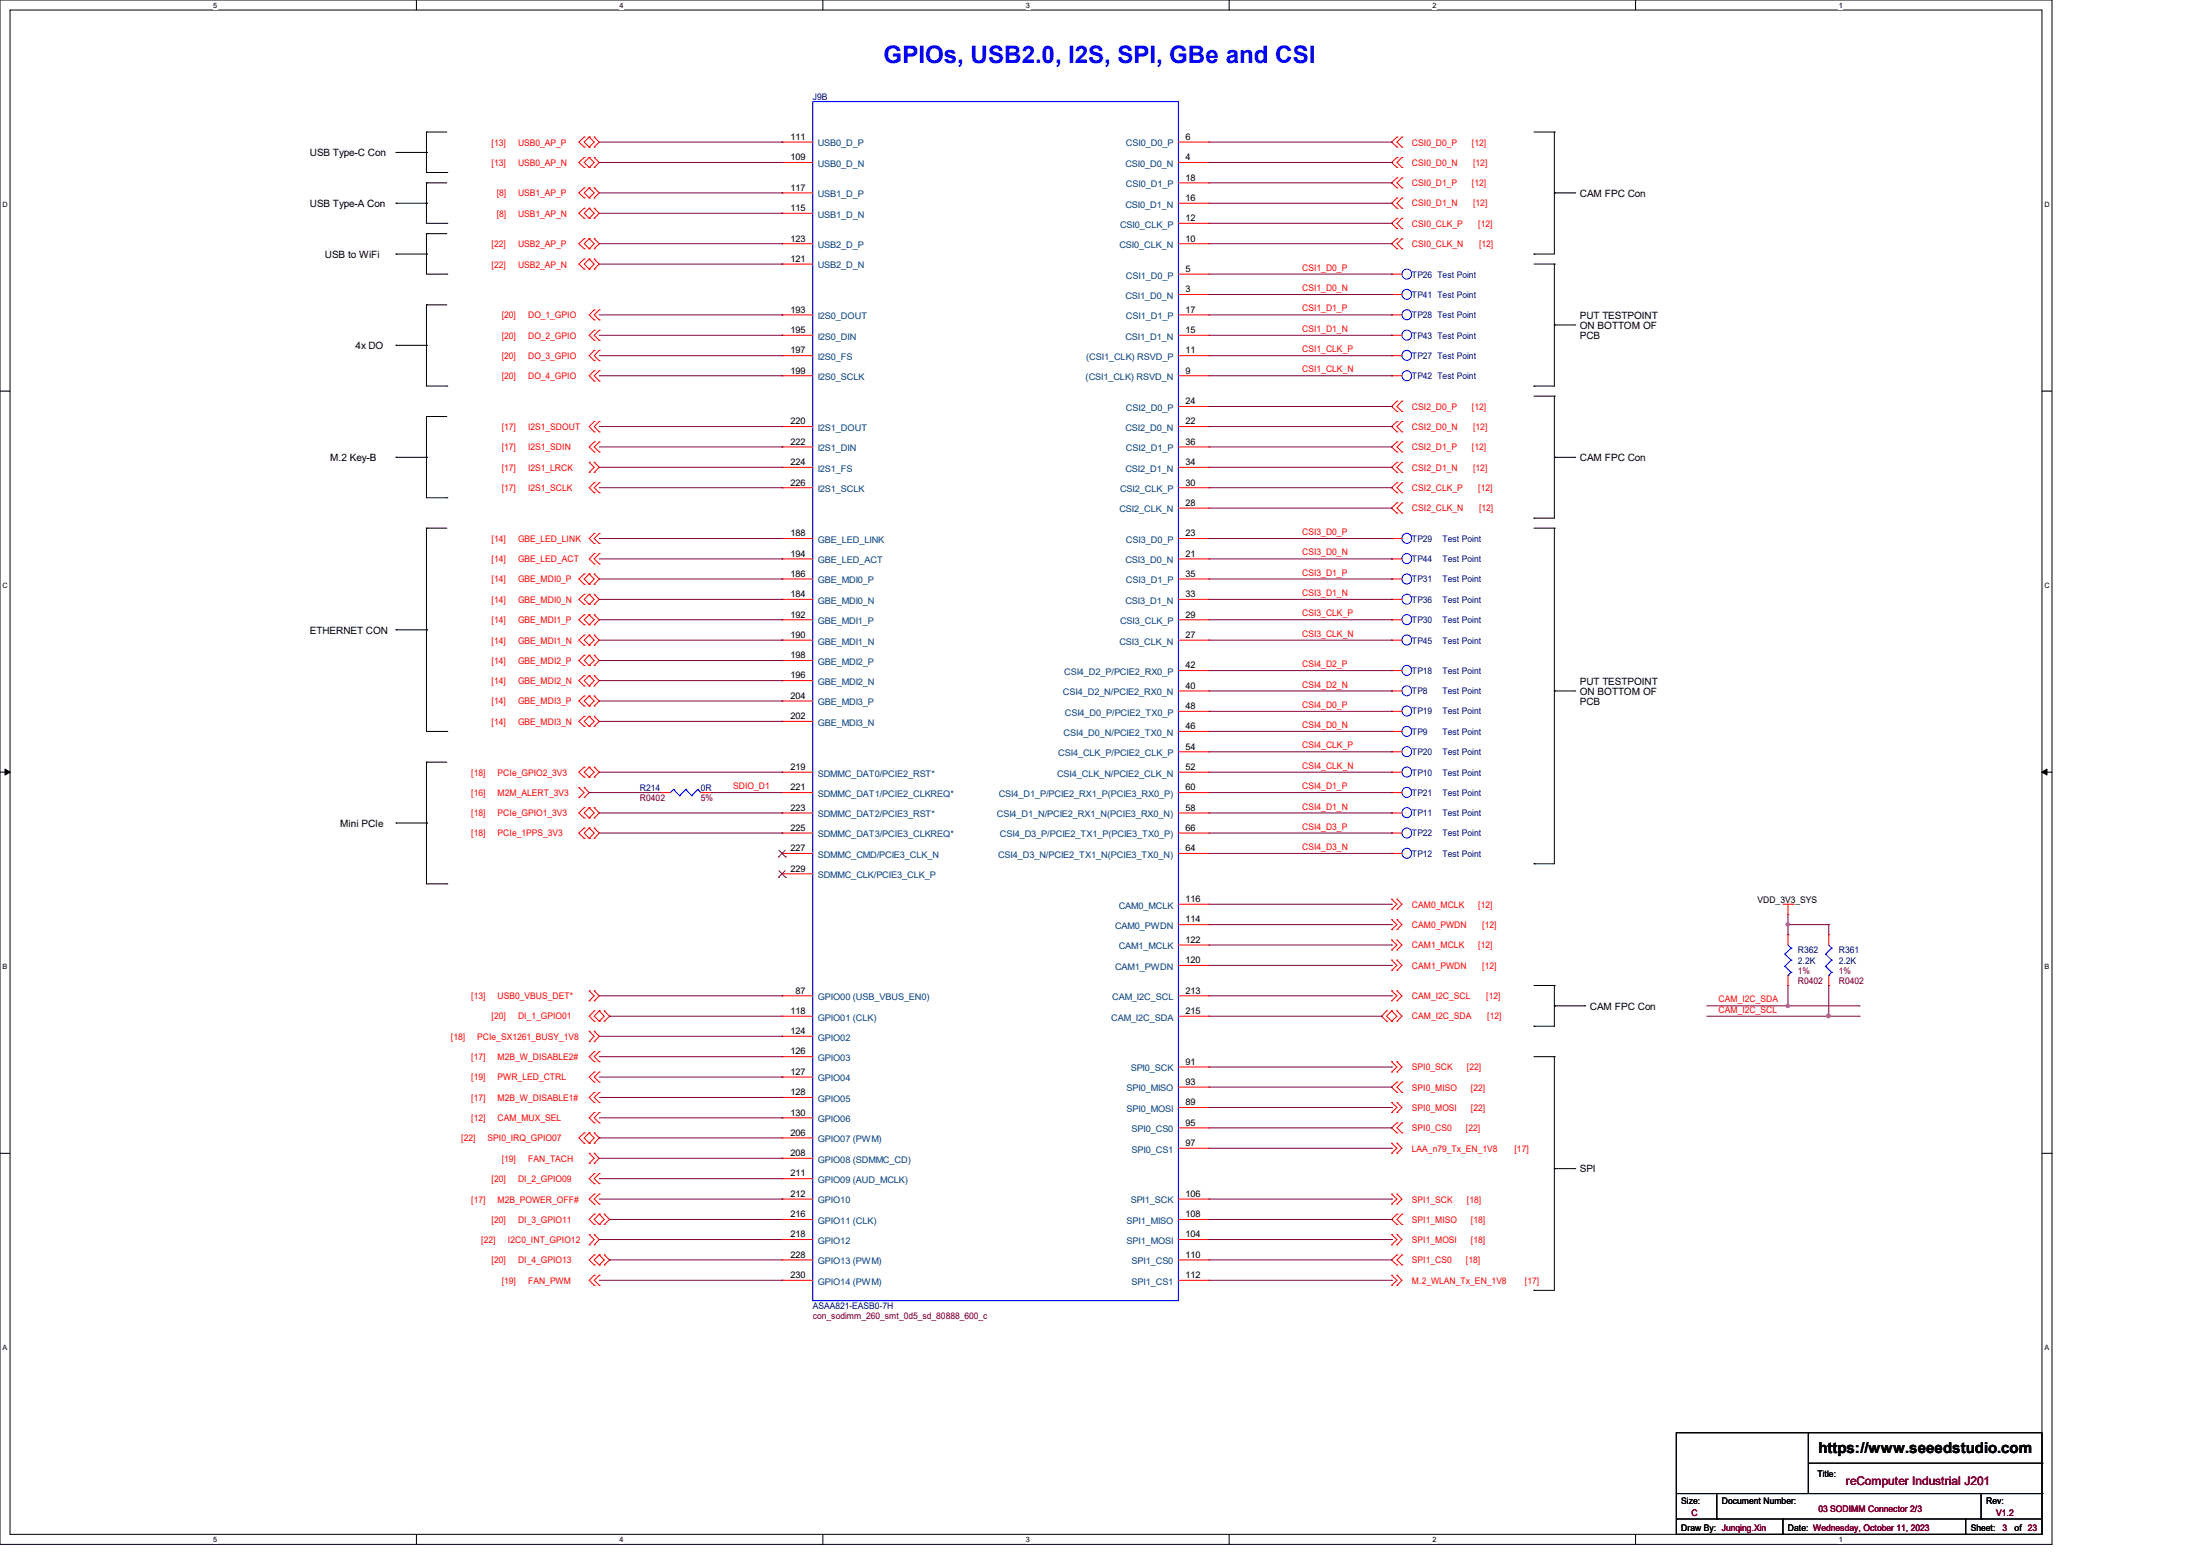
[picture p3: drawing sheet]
<svg xmlns="http://www.w3.org/2000/svg" width="297mm" height="210mm" viewBox="0 0 297 210" stroke-linecap="round" stroke-linejoin="round" font-family="sans-serif">
<path d="M0 0h277v208.4h-277zM1.4 1.4h274.3v205.7h-274.3z" fill="none" stroke="#000" stroke-width=".14"/>
<g fill="#fff">
<path d="M28.8 .1h.5v1.1h-.5z"/>
<path d="M28.8 207.2h.5v1.1h-.5z"/>
</g>
<path d="M56.2 0v1.4M56.2 207.1v1.3" fill="none" stroke="#000" stroke-width=".14"/>
<g fill="#fff">
<path d="M83.7 .1h.5v1.1h-.5z"/>
<path d="M83.7 207.2h.5v1.1h-.5z"/>
</g>
<path d="M111.1 0v1.4M111.1 207.1v1.3" fill="none" stroke="#000" stroke-width=".14"/>
<g fill="#fff">
<path d="M138.5 .1h.6v1.1h-.6z"/>
<path d="M138.5 207.2h.6v1.1h-.6z"/>
</g>
<path d="M165.9 0v1.4M165.9 207.1v1.3" fill="none" stroke="#000" stroke-width=".14"/>
<g fill="#fff">
<path d="M193.4 .1h.5v1.1h-.5z"/>
<path d="M193.4 207.2h.5v1.1h-.5z"/>
</g>
<path d="M220.8 0v1.4M220.8 207.1v1.3" fill="none" stroke="#000" stroke-width=".14"/>
<g fill="#fff">
<path d="M248.2 .1h.6v1.1h-.6z"/>
<path d="M248.2 207.2h.6v1.1h-.6z"/>
<path d="M.3 27.1h.8v1.1h-.8z"/>
<path d="M276 27.1h.7v1.1h-.7z"/>
<path d="M.3 78.5h.8v1.1h-.8z"/>
<path d="M276 78.5h.7v1.1h-.7z"/>
</g>
<path d="M0 52.8h1.4M275.7 52.8h1.3" fill="none" stroke="#000" stroke-width=".14"/>
<g fill="#fff">
<path d="M.3 129.9h.7v1.1h-.7z"/>
<path d="M276 129.9h.6v1.1h-.6z"/>
</g>
<path d="M0 104.2h1.4M275.7 104.2h1.3" fill="none" stroke="#000" stroke-width=".14"/>
<path d="M.7 103.8l.7 .4-.7 .4zM275.7 104.2l.7-.4v.8z" fill="#000" stroke="#000" stroke-width=".14"/>
<g fill="#fff">
<path d="M.3 181.4h.7v1.1h-.7z"/>
<path d="M276 181.4h.6v1.1h-.6z"/>
</g>
<g fill="none" stroke="#000" stroke-width=".14">
<path d="M57.6 17.8h.1M57.6 17.8h2.7M57.6 17.8v5.5h2.7M207.1 17.8h2.7M209.8 17.8h.1M209.8 17.8v16.5h-2.7M53.5 20.6h.1M53.5 27.4h.1M53.5 34.3h.1M53.5 20.6h4.1M53.5 27.4h4.1M53.5 34.3h4.1"/>
<path d="M57.6 20.6h.1M57.6 24.7h.1M57.6 27.4h.1M57.6 31.5h.1M57.6 34.3h.1M57.6 24.7v5.4h2.7M57.6 31.5v5.5h2.7M57.6 24.7h2.7M57.6 31.5h2.7M60.3 23.3h.1M60.3 30.1h.1M60.3 37h.1"/>
<path d="M207.1 34.3h.1M207.1 35.6h2.7M209.8 26h.1M209.8 35.6h.1M209.8 35.6v16.5h-2.7M209.8 26h2.8M212.6 26h.1M53.5 46.6h.1M53.5 46.6h4.1M57.6 41.1h.1M57.6 46.6h.1M57.6 56.2h.1"/>
<path d="M57.6 41.1v11h2.7M57.6 56.2v11h2.7M57.6 41.1h2.7M57.6 56.2h2.7M60.3 52.1h.1M207.1 52.1h.1M207.1 53.5h2.7M209.8 43.9h.1M209.8 53.5h.1M209.8 53.5v16.4h-2.7M209.8 43.9h2.8M212.6 43.9h.1"/>
<path d="M53.5 61.7h.1M53.5 61.7h4.1M57.6 61.7h.1M57.6 71.3h.1M57.6 71.3v27.4h2.7M57.6 71.3h2.7M60.3 67.2h.1M207.1 69.9h.1M207.1 71.3h2.7M209.8 61.7h.1M209.8 71.3h.1M209.8 71.3v45.3h-2.7"/>
<path d="M209.8 61.7h2.8M212.6 61.7h.1M53.5 85h.1M53.5 85h4.1M57.6 85h.1M60.3 98.7h.1M209.8 93.3h.1M209.8 93.3h2.8M212.6 93.3h.1M53.5 111.1h.1M53.5 111.1h4.1M57.6 111.1h.1"/>
<path d="M57.6 102.9h.1M57.6 102.9v16.4h2.7M57.6 102.9h2.7M60.3 119.3h.1M207.1 116.6h.1M207.1 138.5h.1M207.1 133h2.7M209.8 133h.1M209.8 135.8h.1M209.8 133v5.5h-2.7M209.8 135.8h4.2M214 135.8h.1"/>
<path d="M0 155.7h1.4M207.1 142.6h2.7M209.8 142.6h.1M209.8 157.7h.1M209.8 142.6v31.6h-2.7M209.8 157.7h2.8M212.6 157.7h.1M275.7 155.7h1.3M207.1 174.2h.1M226.3 193.4h49.4v13.7h-49.4zM244.1 193.4h.1M244.1 193.4v8.2"/>
<path d="M244.1 197.5h31.6M275.7 197.5h.1M226.3 205h.1M226.3 205h49.4M226.3 201.6h49.4M231.8 205h.1M231.8 201.6v3.4M240.7 207.1h.1M240.7 205v2.1M265.4 207.1h.1M265.4 205v2.1M267.5 205h.1"/>
<path d="M267.5 201.6v3.4M275.7 201.6h.1"/>
</g>
<g fill="none" stroke="#f00" stroke-width=".14">
<path d="M78.9 18.5h.1M78.9 19.9h.1M78.9 18.5l-.8 .7 .8 .7M79.5 19.9h.1M79.5 18.5h.1M79.5 18.5l-.6 .7 .6 .7M79.5 18.5l.7 .7-.7 .7M80.2 18.5h.1M80.2 19.9h.1M80.2 18.5l.7 .7-.7 .7M105.6 19.2h.1M105.6 19.2h4.1"/>
<path d="M159.1 19.2h4.1M163.2 19.2h.1M188.6 18.5h.1M188.6 19.9h.1M188.6 18.5l-.7 .7 .7 .7M189.3 19.9h.1M189.3 18.5h.1M189.3 18.5l-.7 .7 .7 .7M78.9 21.3h.1M78.9 22.6h.1M78.9 25.4h.1M78.9 26.7h.1"/>
<path d="M78.9 28.1h.1M78.9 29.5h.1M78.9 32.2h.1M78.9 33.6h.1M78.9 35h.1M78.9 36.3h.1M78.9 21.3l-.8 .6 .8 .7M78.9 25.4l-.8 .6 .8 .7M78.9 28.1l-.8 .7 .8 .7M78.9 32.2l-.8 .7 .8 .7M78.9 35l-.8 .6 .8 .7M79.5 22.6h.1"/>
<path d="M79.5 21.3h.1M79.5 26.7h.1M79.5 25.4h.1M79.5 29.5h.1M79.5 28.1h.1M79.5 33.6h.1M79.5 32.2h.1M79.5 36.3h.1M79.5 35h.1M79.5 21.3l-.6 .6 .6 .7M79.5 21.3l.7 .6-.7 .7M79.5 25.4l-.6 .6 .6 .7"/>
<path d="M79.5 25.4l.7 .6-.7 .7M79.5 28.1l-.6 .7 .6 .7M79.5 28.1l.7 .7-.7 .7M79.5 32.2l-.6 .7 .6 .7M79.5 32.2l.7 .7-.7 .7M79.5 35l-.6 .6 .6 .7M79.5 35l.7 .6-.7 .7M80.2 21.3h.1M80.2 22.6h.1M80.2 25.4h.1M80.2 26.7h.1M80.2 28.1h.1"/>
<path d="M80.2 29.5h.1M80.2 32.2h.1M80.2 33.6h.1M80.2 35h.1M80.2 36.3h.1M80.2 21.3l.7 .6-.7 .7M80.2 25.4l.7 .6-.7 .7M80.2 28.1l.7 .7-.7 .7M80.2 32.2l.7 .7-.7 .7M80.2 35l.7 .6-.7 .7M105.6 21.9h.1M105.6 26h.1"/>
<path d="M105.6 28.8h.1M105.6 32.9h.1M105.6 35.6h.1M105.6 21.9h4.1M105.6 26h4.1M105.6 28.8h4.1M105.6 32.9h4.1M105.6 35.6h4.1M159.1 37h4.1M159.1 39.8h4.1M159.1 21.9h4.1M159.1 32.9h4.1"/>
<path d="M159.1 24.7h4.1M159.1 27.4h4.1M159.1 30.1h4.1M163.2 21.9h.1M163.2 24.7h.1M163.2 27.4h.1M163.2 30.1h.1M163.2 32.9h.1M163.2 37h.1M163.2 39.8h.1M187.9 37h.1M187.9 39.8h.1"/>
<path d="M187.9 37h1.4M187.9 39.8h1.4M188.6 21.3h.1M188.6 22.6h.1M188.6 24h.1M188.6 25.4h.1M188.6 26.7h.1M188.6 28.1h.1M188.6 29.5h.1M188.6 30.9h.1M188.6 32.2h.1M188.6 33.6h.1"/>
<path d="M188.6 21.3l-.7 .6 .7 .7M188.6 24l-.7 .7 .7 .7M188.6 26.7l-.7 .7 .7 .7M188.6 29.5l-.7 .6 .7 .8M188.6 32.2l-.7 .7 .7 .7M189.3 22.6h.1M189.3 21.3h.1M189.3 25.4h.1M189.3 24h.1M189.3 28.1h.1M189.3 26.7h.1M189.3 30.9h.1"/>
<path d="M189.3 29.5h.1M189.3 33.6h.1M189.3 32.2h.1M189.3 21.3l-.7 .6 .7 .7M189.3 24l-.7 .7 .7 .7M189.3 26.7l-.7 .7 .7 .7M189.3 29.5l-.7 .6 .7 .8M189.3 32.2l-.7 .7 .7 .7M80.2 41.8h.1M80.2 43.2h.1M80.2 44.6h.1M80.2 45.9h.1"/>
<path d="M80.2 50h.1M80.2 51.4h.1M80.2 56.9h.1M80.2 58.3h.1M80.2 59.6h.1M80.2 47.3h.1M80.2 48.7h.1M80.2 41.8l-.7 .7 .7 .7M80.2 44.6l-.7 .7 .7 .6M80.2 50l-.7 .7 .7 .7M80.2 56.9l-.7 .7 .7 .7M80.2 59.6l-.7 .7 .7 .7"/>
<path d="M80.2 47.3l-.7 .7 .7 .7M80.9 41.8h.1M80.9 43.2h.1M80.9 44.6h.1M80.9 45.9h.1M80.9 50h.1M80.9 51.4h.1M80.9 56.9h.1M80.9 58.3h.1M80.9 59.6h.1M80.9 47.3h.1M80.9 48.7h.1"/>
<path d="M80.9 41.8l-.7 .7 .7 .7M80.9 44.6l-.7 .7 .7 .6M80.9 50l-.7 .7 .7 .7M80.9 56.9l-.7 .7 .7 .7M80.9 59.6l-.7 .7 .7 .7M80.9 47.3l-.7 .7 .7 .7M105.6 42.5h.1M105.6 45.3h.1M105.6 48h.1M105.6 50.7h.1M105.6 57.6h.1M105.6 42.5h4.1"/>
<path d="M105.6 45.3h4.1M105.6 48h4.1M105.6 50.7h4.1M105.6 57.6h4.1M159.1 42.5h4.1M159.1 45.3h4.1M159.1 48h4.1M159.1 50.7h4.1M159.1 57.6h4.1M159.1 54.9h4.1M163.2 42.5h.1M163.2 45.3h.1"/>
<path d="M163.2 48h.1M163.2 50.7h.1M163.2 54.9h.1M163.2 57.6h.1M187.9 42.5h.1M187.9 45.3h.1M187.9 48h.1M187.9 50.7h.1M187.9 42.5h1.4M187.9 45.3h1.4M187.9 48h1.4M187.9 50.7h1.4"/>
<path d="M188.6 54.1h.1M188.6 55.5h.1M188.6 56.9h.1M188.6 58.3h.1M188.6 59.6h.1M188.6 54.1l-.7 .8 .7 .6M188.6 56.9l-.7 .7 .7 .7M188.6 59.6l-.7 .7 .7 .7M189.3 55.5h.1M189.3 54.1h.1M189.3 58.3h.1M189.3 56.9h.1"/>
<path d="M189.3 59.6h.1M189.3 54.1l-.7 .8 .7 .6M189.3 56.9l-.7 .7 .7 .7M189.3 59.6l-.7 .7 .7 .7M78.9 77.5h.1M78.9 78.9h.1M78.9 77.5l-.8 .6 .8 .8M79.5 63.8h.1M79.5 62.4h.1M79.5 78.9h.1M79.5 77.5h.1M79.5 62.4l.7 .7-.7 .7"/>
<path d="M79.5 77.5l-.6 .6 .6 .8M79.5 77.5l.7 .6-.7 .8M80.2 61h.1M80.2 62.4h.1M80.2 63.8h.1M80.2 65.2h.1M80.2 66.5h.1M80.2 72h.1M80.2 73.4h.1M80.2 74.7h.1M80.2 76.1h.1M80.2 77.5h.1"/>
<path d="M80.2 78.9h.1M80.2 62.4l.7 .7-.7 .7M80.2 65.2l-.7 .6 .7 .7M80.2 72l-.7 .7 .7 .7M80.2 74.7l-.7 .7 .7 .7M80.2 77.5l.7 .6-.7 .8M80.9 61h.1M80.9 65.2h.1M80.9 66.5h.1M80.9 72h.1M80.9 73.4h.1M80.9 74.7h.1"/>
<path d="M80.9 76.1h.1M80.9 65.2l-.7 .6 .7 .7M80.9 72l-.7 .7 .7 .7M80.9 74.7l-.7 .7 .7 .7M105.6 60.3h.1M105.6 63.1h.1M105.6 65.8h.1M105.6 72.7h.1M105.6 75.4h.1M105.6 78.1h.1M105.6 72.7h4.1M105.6 75.4h4.1"/>
<path d="M105.6 78.1h4.1M105.6 60.3h4.1M105.6 63.1h4.1M105.6 65.8h4.1M159.1 72.7h4.1M159.1 75.4h4.1M159.1 78.1h4.1M159.1 60.3h4.1M159.1 63.1h4.1M159.1 65.8h4.1M159.1 68.6h4.1M163.2 60.3h.1"/>
<path d="M163.2 63.1h.1M163.2 65.8h.1M163.2 68.6h.1M163.2 72.7h.1M163.2 75.4h.1M163.2 78.1h.1M187.9 72.7h.1M187.9 75.4h.1M187.9 78.1h.1M187.9 72.7h1.4M187.9 75.4h1.4M187.9 78.1h1.4"/>
<path d="M188.6 61h.1M188.6 62.4h.1M188.6 63.8h.1M188.6 65.2h.1M188.6 66.5h.1M188.6 67.9h.1M188.6 69.3h.1M188.6 62.4l-.7 .7 .7 .7M188.6 65.2l-.7 .6 .7 .7M188.6 67.9l-.7 .7 .7 .7M189.3 61h.1M189.3 63.8h.1"/>
<path d="M189.3 62.4h.1M189.3 66.5h.1M189.3 65.2h.1M189.3 69.3h.1M189.3 67.9h.1M189.3 62.4l-.7 .7 .7 .7M189.3 65.2l-.7 .6 .7 .7M189.3 67.9l-.7 .7 .7 .7M78.9 80.2h.1M78.9 81.6h.1M78.9 83h.1M78.9 84.3h.1"/>
<path d="M78.9 85.7h.1M78.9 87.1h.1M78.9 88.4h.1M78.9 89.8h.1M78.9 91.2h.1M78.9 92.6h.1M78.9 93.9h.1M78.9 95.3h.1M78.9 96.7h.1M78.9 98h.1M78.9 80.2l-.8 .7 .8 .7M78.9 83l-.8 .7 .8 .6"/>
<path d="M78.9 85.7l-.8 .7 .8 .7M78.9 88.4l-.8 .8 .8 .6M78.9 91.2l-.8 .7 .8 .7M78.9 93.9l-.8 .7 .8 .7M78.9 96.7l-.8 .7 .8 .6M79.5 81.6h.1M79.5 80.2h.1M79.5 84.3h.1M79.5 83h.1M79.5 87.1h.1M79.5 85.7h.1M79.5 89.8h.1"/>
<path d="M79.5 88.4h.1M79.5 92.6h.1M79.5 91.2h.1M79.5 95.3h.1M79.5 93.9h.1M79.5 98h.1M79.5 96.7h.1M79.5 80.2l-.6 .7 .6 .7M79.5 80.2l.7 .7-.7 .7M79.5 83l-.6 .7 .6 .6M79.5 83l.7 .7-.7 .6M79.5 85.7l-.6 .7 .6 .7"/>
<path d="M79.5 85.7l.7 .7-.7 .7M79.5 88.4l-.6 .8 .6 .6M79.5 88.4l.7 .8-.7 .6M79.5 91.2l-.6 .7 .6 .7M79.5 91.2l.7 .7-.7 .7M79.5 93.9l-.6 .7 .6 .7M79.5 93.9l.7 .7-.7 .7M79.5 96.7l-.6 .7 .6 .6M79.5 96.7l.7 .7-.7 .6M80.2 80.2h.1M80.2 81.6h.1M80.2 83h.1"/>
<path d="M80.2 84.3h.1M80.2 85.7h.1M80.2 87.1h.1M80.2 88.4h.1M80.2 89.8h.1M80.2 91.2h.1M80.2 92.6h.1M80.2 93.9h.1M80.2 95.3h.1M80.2 96.7h.1M80.2 98h.1M80.2 80.2l.7 .7-.7 .7"/>
<path d="M80.2 83l.7 .7-.7 .6M80.2 85.7l.7 .7-.7 .7M80.2 88.4l.7 .8-.7 .6M80.2 93.9l.7 .7-.7 .7M80.2 91.2l.7 .7-.7 .7M80.2 96.7l.7 .7-.7 .6M105.6 80.9h.1M105.6 83.7h.1M105.6 86.4h.1M105.6 89.2h.1M105.6 91.9h.1M105.6 94.6h.1"/>
<path d="M105.6 97.4h.1M105.6 80.9h4.1M105.6 83.7h4.1M105.6 86.4h4.1M105.6 89.2h4.1M105.6 91.9h4.1M105.6 94.6h4.1M105.6 97.4h4.1M159.1 98.7h4.1M159.1 80.9h4.1M159.1 83.7h4.1M159.1 86.4h4.1"/>
<path d="M159.1 90.5h4.1M159.1 93.3h4.1M159.1 96h4.1M163.2 80.9h.1M163.2 83.7h.1M163.2 86.4h.1M163.2 90.5h.1M163.2 93.3h.1M163.2 96h.1M163.2 98.7h.1M187.9 98.7h.1M187.9 80.9h.1"/>
<path d="M187.9 83.7h.1M187.9 86.4h.1M187.9 90.5h.1M187.9 93.3h.1M187.9 96h.1M187.9 98.7h1.4M187.9 80.9h1.4M187.9 83.7h1.4M187.9 86.4h1.4M187.9 90.5h1.4M187.9 93.3h1.4M187.9 96h1.4"/>
<path d="M78.1 107.7h.1M78.1 106.3h.1M78.1 106.3l.8 .7-.8 .7M78.9 106.3h.1M78.9 107.7h.1M78.9 111.8h.1M78.9 113.2h.1M78.9 109h.1M78.9 110.4h.1M78.9 103.5h.1M78.9 104.9h.1M78.9 106.3l.6 .7-.6 .7"/>
<path d="M78.9 111.8l-.8 .6 .8 .8M78.9 109l-.8 .7 .8 .7M78.9 103.5l-.8 .7 .8 .7M79.5 113.2h.1M79.5 111.8h.1M79.5 110.4h.1M79.5 109h.1M79.5 104.9h.1M79.5 103.5h.1M79.5 111.8l-.6 .6 .6 .8M79.5 111.8l.7 .6-.7 .8M79.5 109l-.6 .7 .6 .7"/>
<path d="M79.5 109l.7 .7-.7 .7M79.5 103.5l-.6 .7 .6 .7M79.5 103.5l.7 .7-.7 .7M80.2 111.8h.1M80.2 113.2h.1M80.2 109h.1M80.2 110.4h.1M80.2 103.5h.1M80.2 104.9h.1M80.2 111.8l.7 .6-.7 .8M80.2 109l.7 .7-.7 .7M80.2 103.5l.7 .7-.7 .7"/>
<path d="M89.2 107h.1M89.2 107h1.3M94.6 107h1.4M96 107h.1M105.6 104.2h.1M105.6 107h.1M105.6 109.7h.1M105.6 112.4h.1M105.6 115.2h.1M105.6 117.9h.1M105.6 104.2h4.1M105.6 107h4.1"/>
<path d="M105.6 109.7h4.1M105.6 112.4h4.1M105.6 115.2h4.1M105.6 117.9h4.1M159.1 101.5h4.1M159.1 104.2h4.1M159.1 107h4.1M159.1 109.7h4.1M159.1 112.4h4.1M159.1 115.2h4.1M163.2 101.5h.1M163.2 104.2h.1"/>
<path d="M163.2 107h.1M163.2 109.7h.1M163.2 112.4h.1M163.2 115.2h.1M187.9 101.5h.1M187.9 104.2h.1M187.9 107h.1M187.9 109.7h.1M187.9 112.4h.1M187.9 115.2h.1M187.9 101.5h1.4M187.9 104.2h1.4"/>
<path d="M187.9 107h1.4M187.9 109.7h1.4M187.9 112.4h1.4M187.9 115.2h1.4M79.5 135.1h.1M79.5 133.7h.1M79.5 139.2h.1M79.5 133.7l.7 .7-.7 .7M79.5 139.2l.7 .7-.7 .7M80.2 133.7h.1M80.2 135.1h.1M80.2 136.4h.1"/>
<path d="M80.2 137.8h.1M80.2 139.2h.1M80.2 133.7l.7 .7-.7 .7M80.2 136.4l-.7 .8 .7 .6M80.2 139.2l.7 .7-.7 .7M80.9 137.8h.1M80.9 136.4h.1M80.9 136.4l-.7 .8 .7 .6M80.9 136.4l.7 .8-.7 .6M81.6 136.4h.1M81.6 137.8h.1M81.6 136.4l.7 .8-.7 .6"/>
<path d="M105.6 134.4h.1M105.6 137.2h.1M105.6 139.9h.1M105.6 134.4h4.1M105.6 137.2h4.1M105.6 139.9h4.1M159.1 122h4.1M159.1 134.4h4.1M159.1 137.2h4.1M159.1 124.8h4.1M159.1 127.6h4.1M159.1 130.3h4.1"/>
<path d="M163.2 122h.1M163.2 124.8h.1M163.2 127.6h.1M163.2 130.3h.1M163.2 134.4h.1M163.2 137.2h.1M187.2 136.4h.1M187.2 137.8h.1M187.2 136.4l-.7 .8 .7 .6M187.9 121.4h.1M187.9 122.7h.1M187.9 124.1h.1"/>
<path d="M187.9 125.5h.1M187.9 126.9h.1M187.9 128.2h.1M187.9 129.6h.1M187.9 131h.1M187.9 133.7h.1M187.9 135.1h.1M187.9 137.8h.1M187.9 136.4h.1M187.9 121.4l.7 .6-.7 .7M187.9 124.1l.7 .7-.7 .7M187.9 126.9l.7 .7-.7 .6"/>
<path d="M187.9 129.6l.7 .7-.7 .7M187.9 133.7l.7 .7-.7 .7M187.9 136.4l.7 .8-.7 .6M187.9 136.4l-.7 .8 .7 .6M188.6 121.4h.1M188.6 122.7h.1M188.6 124.1h.1M188.6 125.5h.1M188.6 126.9h.1M188.6 128.2h.1M188.6 129.6h.1M188.6 131h.1"/>
<path d="M188.6 133.7h.1M188.6 135.1h.1M188.6 136.4h.1M188.6 137.8h.1M188.6 121.4l.7 .6-.7 .7M188.6 124.1l.7 .7-.7 .7M188.6 126.9l.7 .7-.7 .6M188.6 129.6l.7 .7-.7 .7M188.6 133.7l.7 .7-.7 .7M188.6 136.4l.7 .8-.7 .6M240.7 122h1.4M241.4 123.4h.1"/>
<path d="M241.4 126.2h.1M241.4 133h.1M241.4 122v1.4M241.4 126.2v1.4M241.4 131.7v1.3M242.1 122h.1M246.9 126.2h.1M246.9 133h.1M246.9 126.2v1.4M246.9 131.7v1.3M78.9 152.9h.1M78.9 154.3h.1"/>
<path d="M78.9 152.9l-.8 .7 .8 .7M79.5 157h.1M79.5 155.7h.1M79.5 154.3h.1M79.5 152.9h.1M79.5 140.6h.1M79.5 155.7l.7 .6-.7 .7M79.5 152.9l-.6 .7 .6 .7M79.5 152.9l.7 .7-.7 .7M80.2 144.7h.1M80.2 146h.1M80.2 147.4h.1"/>
<path d="M80.2 148.8h.1M80.2 150.2h.1M80.2 151.6h.1M80.2 155.7h.1M80.2 157h.1M80.2 158.4h.1M80.2 159.8h.1M80.2 141.9h.1M80.2 143.3h.1M80.2 152.9h.1M80.2 154.3h.1M80.2 140.6h.1"/>
<path d="M80.2 144.7l-.7 .7 .7 .6M80.2 147.4l-.7 .7 .7 .7M80.2 150.2l-.7 .7 .7 .7M80.2 155.7l.7 .6-.7 .7M80.2 158.4l-.7 .7 .7 .7M80.2 141.9l-.7 .7 .7 .7M80.2 152.9l.7 .7-.7 .7M80.9 144.7h.1M80.9 146h.1M80.9 147.4h.1M80.9 148.8h.1M80.9 150.2h.1"/>
<path d="M80.9 151.6h.1M80.9 158.4h.1M80.9 159.8h.1M80.9 141.9h.1M80.9 143.3h.1M80.9 144.7l-.7 .7 .7 .6M80.9 147.4l-.7 .7 .7 .7M80.9 150.2l-.7 .7 .7 .7M80.9 158.4l-.7 .7 .7 .7M80.9 141.9l-.7 .7 .7 .7M105.6 142.6h.1M105.6 145.4h.1"/>
<path d="M105.6 148.1h.1M105.6 150.9h.1M105.6 153.6h.1M105.6 156.3h.1M105.6 159.1h.1M105.6 142.6h4.1M105.6 145.4h4.1M105.6 148.1h4.1M105.6 150.9h4.1M105.6 153.6h4.1M105.6 156.3h4.1M105.6 159.1h4.1"/>
<path d="M159.1 144h4.1M159.1 146.7h4.1M159.1 149.5h4.1M159.1 152.2h4.1M159.1 155h4.1M163.2 144h.1M163.2 146.7h.1M163.2 149.5h.1M163.2 152.2h.1M163.2 155h.1M187.9 143.3h.1M187.9 144.7h.1"/>
<path d="M187.9 148.8h.1M187.9 150.2h.1M187.9 154.3h.1M187.9 155.7h.1M187.9 143.3l.7 .7-.7 .7M187.9 148.8l.7 .7-.7 .7M187.9 154.3l.7 .7-.7 .7M188.6 143.3h.1M188.6 144.7h.1M188.6 146h.1M188.6 147.4h.1M188.6 148.8h.1"/>
<path d="M188.6 150.2h.1M188.6 151.6h.1M188.6 152.9h.1M188.6 154.3h.1M188.6 155.7h.1M188.6 143.3l.7 .7-.7 .7M188.6 146l-.7 .7 .7 .7M188.6 148.8l.7 .7-.7 .7M188.6 151.6l-.7 .6 .7 .7M188.6 154.3l.7 .7-.7 .7M189.3 147.4h.1M189.3 146h.1"/>
<path d="M189.3 152.9h.1M189.3 151.6h.1M189.3 146l-.7 .7 .7 .7M189.3 151.6l-.7 .6 .7 .7M79.5 168h.1M79.5 166.6h.1M79.5 166.6l.7 .7-.7 .7M80.2 163.9h.1M80.2 165.3h.1M80.2 169.4h.1M80.2 170.7h.1M80.2 172.1h.1"/>
<path d="M80.2 173.5h.1M80.2 161.2h.1M80.2 162.5h.1M80.2 166.6h.1M80.2 168h.1M80.2 163.9l-.7 .7 .7 .7M80.2 161.2l-.7 .6 .7 .7M80.2 169.4l-.7 .7 .7 .6M80.2 172.1l-.7 .7 .7 .7M80.2 166.6l.7 .7-.7 .7M80.9 165.3h.1M80.9 163.9h.1"/>
<path d="M80.9 170.7h.1M80.9 169.4h.1M80.9 172.1h.1M80.9 173.5h.1M80.9 161.2h.1M80.9 162.5h.1M80.9 163.9l-.7 .7 .7 .7M80.9 163.9l.7 .7-.7 .7M80.9 169.4l-.7 .7 .7 .6M80.9 169.4l.7 .7-.7 .6M80.9 172.1l-.7 .7 .7 .7M80.9 161.2l-.7 .6 .7 .7"/>
<path d="M81.6 163.9h.1M81.6 165.3h.1M81.6 169.4h.1M81.6 170.7h.1M81.6 163.9l.7 .7-.7 .7M81.6 169.4l.7 .7-.7 .6M105.6 161.8h.1M105.6 164.6h.1M105.6 167.3h.1M105.6 170.1h.1M105.6 172.8h.1M105.6 161.8h4.1"/>
<path d="M105.6 164.6h4.1M105.6 167.3h4.1M105.6 170.1h4.1M105.6 172.8h4.1M159.1 161.8h4.1M159.1 164.6h4.1M159.1 167.3h4.1M159.1 170.1h4.1M159.1 172.8h4.1M163.2 161.8h.1M163.2 164.6h.1M163.2 167.3h.1"/>
<path d="M163.2 170.1h.1M163.2 172.8h.1M187.9 161.2h.1M187.9 162.5h.1M187.9 166.6h.1M187.9 168h.1M187.9 172.1h.1M187.9 173.5h.1M187.9 161.2l.7 .6-.7 .7M187.9 166.6l.7 .7-.7 .7M187.9 172.1l.7 .7-.7 .7M188.6 161.2h.1"/>
<path d="M188.6 162.5h.1M188.6 163.9h.1M188.6 165.3h.1M188.6 166.6h.1M188.6 168h.1M188.6 169.4h.1M188.6 170.7h.1M188.6 172.1h.1M188.6 173.5h.1M188.6 161.2l.7 .6-.7 .7M188.6 163.9l-.7 .7 .7 .7M188.6 166.6l.7 .7-.7 .7"/>
<path d="M188.6 169.4l-.7 .7 .7 .6M188.6 172.1l.7 .7-.7 .7M189.3 165.3h.1M189.3 163.9h.1M189.3 170.7h.1M189.3 169.4h.1M189.3 163.9l-.7 .7 .7 .7M189.3 169.4l-.7 .7 .7 .6"/>
</g>
<g fill="none" stroke="#00f" stroke-width=".14">
<path d="M109.7 13.7h49.4v161.9h-49.4zM90.9 106.6h.1M90.9 106.6l-.4 .4M90.9 106.6l.8 .8M91.7 107.4h.1M92.6 106.6h.1M92.6 106.6l-.9 .8M92.6 106.6l.8 .8M93.4 107.4h.1M94.2 106.6h.1M94.2 106.6l-.8 .8M94.2 106.6l.4 .4"/>
<path d="M94.6 107h.1M241 128.8h.1M241 130.4h.1M241 128.8l.8 .8M241 130.4l.8 .8M241.4 131.7h.1M241.4 127.6l.4 .4M241.8 128h.1M241.8 129.6h.1M241.8 131.2h.1M241.8 128l-.8 .8M241.8 129.6l-.8 .8"/>
<path d="M241.8 131.2l-.4 .5M246.5 128.8h.1M246.5 130.4h.1M246.5 128.8l.8 .8M246.5 130.4l.8 .8M246.9 131.7h.1M246.9 127.6l.4 .4M247.3 128h.1M247.3 129.6h.1M247.3 131.2h.1M247.3 128l-.8 .8M247.3 129.6l-.8 .8"/>
<path d="M247.3 131.2l-.4 .5"/>
<circle cx="189.9" cy="39.7" r=".67"/>
<circle cx="189.9" cy="37" r=".67"/>
<circle cx="189.9" cy="45.2" r=".67"/>
<circle cx="189.9" cy="42.5" r=".67"/>
<circle cx="189.9" cy="50.7" r=".67"/>
<circle cx="189.9" cy="48" r=".67"/>
<circle cx="189.9" cy="72.7" r=".67"/>
<circle cx="189.9" cy="78.1" r=".67"/>
<circle cx="189.9" cy="75.4" r=".67"/>
<circle cx="189.9" cy="83.6" r=".67"/>
<circle cx="189.9" cy="96" r=".67"/>
<circle cx="189.9" cy="90.5" r=".67"/>
<circle cx="189.9" cy="93.2" r=".67"/>
<circle cx="189.9" cy="98.7" r=".67"/>
<circle cx="189.9" cy="80.9" r=".67"/>
<circle cx="189.9" cy="86.4" r=".67"/>
<circle cx="189.9" cy="101.4" r=".67"/>
<circle cx="189.9" cy="106.9" r=".67"/>
<circle cx="189.9" cy="104.2" r=".67"/>
<circle cx="189.9" cy="112.4" r=".67"/>
<circle cx="189.9" cy="109.7" r=".67"/>
<circle cx="189.9" cy="115.2" r=".67"/>
</g>
<path d="M105.1 115.7h.1M105.1 118.4h.1M105.2 114.8l.8 .9M105.2 117.5l.8 .9M106 114.8l-.9 .9M106 117.5l-.9 .9M106 115.7h.1M106 118.4h.1" fill="none" stroke="#804000" stroke-width=".14"/>
<g fill="none" stroke="#800040" stroke-width=".14">
<path d="M80.9 19.2h24.7M105.6 19.2h.1M163.2 19.2h24.7M187.9 19.2h.1M80.9 21.9h24.7M80.9 26h24.7M80.9 28.8h24.7M80.9 32.9h24.7M80.9 35.6h24.7M105.6 21.9h.1M105.6 26h.1M105.6 28.8h.1"/>
<path d="M105.6 32.9h.1M105.6 35.6h.1M163.2 21.9h24.7M163.2 24.7h24.7M163.2 27.4h24.7M163.2 30.1h24.7M163.2 32.9h24.7M163.2 37h24.7M163.2 39.8h24.7M187.9 21.9h.1M187.9 24.7h.1M187.9 27.4h.1"/>
<path d="M187.9 30.1h.1M187.9 32.9h.1M187.9 37h.1M187.9 39.8h.1M80.9 42.5h24.7M80.9 45.3h24.7M80.9 48h24.7M80.9 50.7h24.7M80.9 57.6h24.7M105.6 42.5h.1M105.6 45.3h.1M105.6 48h.1"/>
<path d="M105.6 50.7h.1M105.6 57.6h.1M163.2 42.5h24.7M163.2 45.3h24.7M163.2 48h24.7M163.2 50.7h24.7M163.2 54.9h24.7M163.2 57.6h24.7M187.9 54.9h.1M187.9 57.6h.1M187.9 42.5h.1M187.9 45.3h.1"/>
<path d="M187.9 48h.1M187.9 50.7h.1M80.9 60.3h24.7M80.9 63.1h24.7M80.9 65.8h24.7M80.9 72.7h24.7M80.9 75.4h24.7M80.9 78.1h24.7M105.6 60.3h.1M105.6 63.1h.1M105.6 65.8h.1M105.6 72.7h.1"/>
<path d="M105.6 75.4h.1M105.6 78.1h.1M163.2 60.3h24.7M163.2 63.1h24.7M163.2 65.8h24.7M163.2 68.6h24.7M163.2 72.7h24.7M163.2 75.4h24.7M163.2 78.1h24.7M187.9 60.3h.1M187.9 63.1h.1M187.9 65.8h.1"/>
<path d="M187.9 68.6h.1M187.9 72.7h.1M187.9 75.4h.1M187.9 78.1h.1M80.9 80.9h24.7M80.9 83.7h24.7M80.9 86.4h24.7M80.9 89.2h24.7M80.9 91.9h24.7M80.9 94.6h24.7M80.9 97.4h24.7M105.6 80.9h.1"/>
<path d="M105.6 83.7h.1M105.6 86.4h.1M105.6 89.2h.1M105.6 91.9h.1M105.6 94.6h.1M105.6 97.4h.1M163.2 80.9h24.7M163.2 83.7h24.7M163.2 86.4h24.7M163.2 90.5h24.7M163.2 93.3h24.7M163.2 96h24.7"/>
<path d="M163.2 98.7h24.7M187.9 80.9h.1M187.9 83.7h.1M187.9 86.4h.1M187.9 90.5h.1M187.9 93.3h.1M187.9 96h.1M187.9 98.7h.1M79.5 107h.1M79.5 107h9.7M80.9 104.2h24.7M80.9 109.7h24.7"/>
<path d="M80.9 112.4h24.7M96 107h.1M96 107h9.6M105.6 104.2h.1M105.6 109.7h.1M105.6 112.4h.1M163.2 104.2h24.7M163.2 107h24.7M163.2 109.7h24.7M163.2 112.4h24.7M163.2 101.5h24.7M163.2 115.2h24.7"/>
<path d="M187.9 101.5h.1M187.9 104.2h.1M187.9 107h.1M187.9 109.7h.1M187.9 112.4h.1M187.9 115.2h.1M80.9 134.4h24.7M80.9 139.9h24.7M82.3 137.2h.1M82.3 137.2h23.3M105.6 134.4h.1M105.6 139.9h.1"/>
<path d="M163.2 122h24.7M163.2 124.8h24.7M163.2 127.6h24.7M163.2 130.3h24.7M163.2 134.4h24.7M163.2 137.2h23.3M186.5 137.2h.1M187.9 122h.1M187.9 124.8h.1M187.9 127.6h.1M187.9 130.3h.1M187.9 134.4h.1"/>
<path d="M230.4 137.2h20.6M230.4 135.8h20.6M241.4 124.8h.1M241.4 126.2h.1M241.4 135.8h.1M241.4 124.8h5.5M241.4 123.4v2.8M241.4 133v2.8M246.9 124.8h.1M246.9 137.2h.1M246.9 124.8v1.4M246.9 133v4.2"/>
<path d="M251 135.8h.1M251 137.2h.1M80.9 153.6h.1M80.9 142.6h24.7M80.9 145.4h24.7M80.9 148.1h24.7M80.9 150.9h24.7M80.9 153.6h24.7M80.9 156.3h24.7M80.9 159.1h24.7M105.6 142.6h.1M105.6 145.4h.1"/>
<path d="M105.6 148.1h.1M105.6 150.9h.1M105.6 156.3h.1M105.6 159.1h.1M163.2 144h24.7M163.2 146.7h24.7M163.2 149.5h24.7M163.2 152.2h24.7M163.2 155h24.7M187.9 144h.1M187.9 146.7h.1M187.9 149.5h.1"/>
<path d="M187.9 152.2h.1M187.9 155h.1M80.9 167.3h.1M80.9 161.8h24.7M80.9 167.3h24.7M80.9 172.8h24.7M82.3 164.6h.1M82.3 170.1h.1M82.3 164.6h23.3M82.3 170.1h23.3M105.6 161.8h.1M105.6 172.8h.1"/>
<path d="M163.2 161.8h24.7M163.2 164.6h24.7M163.2 167.3h24.7M163.2 170.1h24.7M163.2 172.8h24.7M187.9 161.8h.1M187.9 164.6h.1M187.9 167.3h.1M187.9 170.1h.1M187.9 172.8h.1"/>
</g>
<g fill="#f0f" stroke="#f0f" stroke-width=".14">
<circle cx="241.4" cy="124.8" r=".23"/>
<circle cx="241.4" cy="135.8" r=".23"/>
<circle cx="246.8" cy="137.1" r=".25"/>
</g>
<text font-size="3.3" fill="#00f" x="119.3" y="8.5">GPIOs, USB2.0, I2S, SPI, GBe and CSI</text>
<text font-size="2" x="245.5" y="196.1">https://www.seeedstudio.com</text>
<text font-size="1.6" fill="#800000" x="249.2" y="200.4">reComputer Industrial J201</text>
<g font-size="1.4">
<text x="41.8" y="21.1">USB Type-C Con</text>
<text x="41.8" y="27.9">USB Type-A Con</text>
<text x="213.3" y="26.6">CAM FPC Con</text>
<text x="43.9" y="34.8">USB to WiFi</text>
<text x="48" y="47.2">4x DO</text>
<text x="213.3" y="43.1">PUT TESTPOINT</text>
<text x="213.3" y="45.8">PCB</text>
<text x="213.3" y="44.4">ON BOTTOM OF</text>
<text x="44.6" y="62.2">M.2 Key-B</text>
<text x="213.3" y="62.2">CAM FPC Con</text>
<text x="41.8" y="85.6">ETHERNET CON</text>
<text x="213.3" y="93.8">ON BOTTOM OF</text>
<text x="213.3" y="95.2">PCB</text>
<text x="213.3" y="92.4">PUT TESTPOINT</text>
<text x="45.9" y="111.6">Mini PCIe</text>
<text x="214.6" y="136.3">CAM FPC Con</text>
<text x="213.3" y="158.2">SPI</text>
</g>
<g font-size="1.2" fill="#000080">
<text x="109.7" y="13.5">J9B</text>
<text x="190.6" y="37.5">TP26 Test Point</text>
<text x="190.6" y="40.2">TP41 Test Point</text>
<text x="190.6" y="43">TP28 Test Point</text>
<text x="190.6" y="45.7">TP43 Test Point</text>
<text x="190.6" y="48.4">TP27 Test Point</text>
<text x="190.6" y="51.2">TP42 Test Point</text>
<text x="190.6" y="73.2">TP29</text>
<text x="190.6" y="75.9">TP44</text>
<text x="194.7" y="73.2">Test Point</text>
<text x="194.7" y="75.9">Test Point</text>
<text x="190.6" y="78.6">TP31</text>
<text x="190.6" y="81.4">TP36</text>
<text x="194.7" y="78.6">Test Point</text>
<text x="194.7" y="81.4">Test Point</text>
<text x="190.6" y="84.1">TP30</text>
<text x="190.6" y="86.9">TP45</text>
<text x="194.7" y="84.1">Test Point</text>
<text x="194.7" y="86.9">Test Point</text>
<text x="190.6" y="91">TP18</text>
<text x="190.6" y="93.7">TP8</text>
<text x="194.7" y="91">Test Point</text>
<text x="194.7" y="93.7">Test Point</text>
<text x="190.6" y="99.2">TP9</text>
<text x="190.6" y="101.9">TP20</text>
<text x="190.6" y="96.4">TP19</text>
<text x="194.7" y="99.2">Test Point</text>
<text x="194.7" y="101.9">Test Point</text>
<text x="194.7" y="96.4">Test Point</text>
<text x="86.4" y="106.7">R214</text>
<text x="94.6" y="106.7">0R</text>
<text x="190.6" y="104.7">TP10</text>
<text x="190.6" y="107.4">TP21</text>
<text x="194.7" y="104.7">Test Point</text>
<text x="194.7" y="107.4">Test Point</text>
<text x="190.6" y="110.2">TP11</text>
<text x="190.6" y="112.9">TP22</text>
<text x="194.7" y="110.2">Test Point</text>
<text x="194.7" y="112.9">Test Point</text>
<text x="190.6" y="115.7">TP12</text>
<text x="194.7" y="115.7">Test Point</text>
<text x="242.7" y="128.7">R362</text>
<text x="242.7" y="130">2.2K</text>
<text x="248.2" y="128.7">R361</text>
<text x="248.2" y="130">2.2K</text>
<text x="109.7" y="176.7">ASAA821-EASB0-7H</text>
</g>
<g font-size="1.2" fill="#f00">
<text x="66.4" y="19.6">[13]</text>
<text x="66.4" y="22.4">[13]</text>
<text x="69.9" y="19.6">USB0_AP_P</text>
<text x="69.9" y="22.4">USB0_AP_N</text>
<text x="190.6" y="19.6">CSI0_D0_P</text>
<text x="190.6" y="22.4">CSI0_D0_N</text>
<text x="198.7" y="19.6">[12]</text>
<text x="198.9" y="22.4">[12]</text>
<text x="67.1" y="26.5">[8]</text>
<text x="67.1" y="29.3">[8]</text>
<text x="69.9" y="26.5">USB1_AP_P</text>
<text x="69.9" y="29.3">USB1_AP_N</text>
<text x="190.6" y="25.1">CSI0_D1_P</text>
<text x="190.6" y="27.9">CSI0_D1_N</text>
<text x="198.7" y="25.1">[12]</text>
<text x="198.9" y="27.9">[12]</text>
<text x="66.4" y="33.4">[22]</text>
<text x="69.9" y="33.4">USB2_AP_P</text>
<text x="190.6" y="30.6">CSI0_CLK_P</text>
<text x="190.6" y="33.4">CSI0_CLK_N</text>
<text x="199.6" y="30.6">[12]</text>
<text x="199.7" y="33.4">[12]</text>
<text x="66.4" y="36.1">[22]</text>
<text x="69.9" y="36.1">USB2_AP_N</text>
<text x="175.8" y="36.5">CSI1_D0_P</text>
<text x="175.8" y="39.3">CSI1_D0_N</text>
<text x="67.7" y="43">[20]</text>
<text x="67.7" y="45.7">[20]</text>
<text x="71.3" y="43">DO_1_GPIO</text>
<text x="71.3" y="45.7">DO_2_GPIO</text>
<text x="175.8" y="42">CSI1_D1_P</text>
<text x="175.8" y="44.8">CSI1_D1_N</text>
<text x="175.8" y="47.5">CSI1_CLK_P</text>
<text x="67.7" y="51.2">[20]</text>
<text x="67.7" y="48.4">[20]</text>
<text x="71.3" y="51.2">DO_4_GPIO</text>
<text x="71.3" y="48.4">DO_3_GPIO</text>
<text x="175.8" y="50.2">CSI1_CLK_N</text>
<text x="67.7" y="58">[17]</text>
<text x="71.3" y="58">I2S1_SDOUT</text>
<text x="190.6" y="55.3">CSI2_D0_P</text>
<text x="190.6" y="58">CSI2_D0_N</text>
<text x="198.7" y="55.3">[12]</text>
<text x="198.9" y="58">[12]</text>
<text x="67.7" y="60.8">[17]</text>
<text x="67.7" y="63.5">[17]</text>
<text x="71.3" y="60.8">I2S1_SDIN</text>
<text x="71.3" y="63.5">I2S1_LRCK</text>
<text x="190.6" y="60.8">CSI2_D1_P</text>
<text x="190.6" y="63.5">CSI2_D1_N</text>
<text x="198.7" y="60.8">[12]</text>
<text x="198.9" y="63.5">[12]</text>
<text x="67.7" y="66.3">[17]</text>
<text x="71.3" y="66.3">I2S1_SCLK</text>
<text x="190.6" y="66.3">CSI2_CLK_P</text>
<text x="190.6" y="69">CSI2_CLK_N</text>
<text x="199.6" y="66.3">[12]</text>
<text x="199.7" y="69">[12]</text>
<text x="66.4" y="73.2">[14]</text>
<text x="66.4" y="75.9">[14]</text>
<text x="69.9" y="73.2">GBE_LED_LINK</text>
<text x="69.9" y="75.9">GBE_LED_ACT</text>
<text x="175.8" y="72.2">CSI3_D0_P</text>
<text x="175.8" y="75">CSI3_D0_N</text>
<text x="175.8" y="77.7">CSI3_D1_P</text>
<text x="66.4" y="78.6">[14]</text>
<text x="66.4" y="81.4">[14]</text>
<text x="69.9" y="78.6">GBE_MDI0_P</text>
<text x="69.9" y="81.4">GBE_MDI0_N</text>
<text x="175.8" y="80.4">CSI3_D1_N</text>
<text x="175.8" y="83.2">CSI3_CLK_P</text>
<text x="66.4" y="84.1">[14]</text>
<text x="66.4" y="86.9">[14]</text>
<text x="66.4" y="89.6">[14]</text>
<text x="69.9" y="84.1">GBE_MDI1_P</text>
<text x="69.9" y="86.9">GBE_MDI1_N</text>
<text x="69.9" y="89.6">GBE_MDI2_P</text>
<text x="175.8" y="85.9">CSI3_CLK_N</text>
<text x="66.4" y="92.3">[14]</text>
<text x="66.4" y="95.1">[14]</text>
<text x="69.9" y="92.3">GBE_MDI2_N</text>
<text x="69.9" y="95.1">GBE_MDI3_P</text>
<text x="175.8" y="90">CSI4_D2_P</text>
<text x="175.8" y="92.8">CSI4_D2_N</text>
<text x="175.8" y="95.5">CSI4_D0_P</text>
<text x="66.4" y="97.8">[14]</text>
<text x="69.9" y="97.8">GBE_MDI3_N</text>
<text x="175.8" y="98.3">CSI4_D0_N</text>
<text x="175.8" y="101">CSI4_CLK_P</text>
<text x="63.6" y="107.4">[16]</text>
<text x="63.6" y="104.7">[18]</text>
<text x="67.2" y="107.4">M2M_ALERT_3V3</text>
<text x="67.2" y="104.7">PCIe_GPIO2_3V3</text>
<text x="99" y="106.5">SDIO_D1</text>
<text x="175.8" y="103.8">CSI4_CLK_N</text>
<text x="175.8" y="106.5">CSI4_D1_P</text>
<text x="63.6" y="112.9">[18]</text>
<text x="63.6" y="110.2">[18]</text>
<text x="67.2" y="112.9">PCIe_1PPS_3V3</text>
<text x="67.2" y="110.2">PCIe_GPIO1_3V3</text>
<text x="175.8" y="109.3">CSI4_D1_N</text>
<text x="175.8" y="112">CSI4_D3_P</text>
<text x="175.8" y="114.7">CSI4_D3_N</text>
<text x="190.6" y="122.5">CAM0_MCLK</text>
<text x="190.6" y="125.3">CAM0_PWDN</text>
<text x="199.6" y="122.5">[12]</text>
<text x="200.1" y="125.3">[12]</text>
<text x="190.6" y="128">CAM1_MCLK</text>
<text x="190.6" y="130.7">CAM1_PWDN</text>
<text x="199.6" y="128">[12]</text>
<text x="200.1" y="130.7">[12]</text>
<text x="63.6" y="134.9">[13]</text>
<text x="66.4" y="137.6">[20]</text>
<text x="67.2" y="134.9">USB0_VBUS_DET*</text>
<text x="69.9" y="137.6">DI_1_GPIO01</text>
<text x="190.6" y="134.9">CAM_I2C_SCL</text>
<text x="190.6" y="137.6">CAM_I2C_SDA</text>
<text x="200.7" y="134.9">[12]</text>
<text x="200.8" y="137.6">[12]</text>
<text x="232" y="135.3">CAM_I2C_SDA</text>
<text x="232" y="136.7">CAM_I2C_SCL</text>
<text x="60.9" y="140.3">[18]</text>
<text x="63.6" y="143.1">[17]</text>
<text x="64.4" y="140.3">PCIe_SX1261_BUSY_1V8</text>
<text x="67.2" y="143.1">M2B_W_DISABLE2#</text>
<text x="63.6" y="145.8">[19]</text>
<text x="63.6" y="148.6">[17]</text>
<text x="67.2" y="145.8">PWR_LED_CTRL</text>
<text x="67.2" y="148.6">M2B_W_DISABLE1#</text>
<text x="190.6" y="144.4">SPI0_SCK</text>
<text x="190.6" y="147.2">SPI0_MISO</text>
<text x="190.6" y="149.9">SPI0_MOSI</text>
<text x="198" y="144.4">[22]</text>
<text x="198.6" y="147.2">[22]</text>
<text x="198.6" y="149.9">[22]</text>
<text x="62.3" y="154">[22]</text>
<text x="63.6" y="151.3">[12]</text>
<text x="65.8" y="154">SPI0_IRQ_GPIO07</text>
<text x="67.2" y="151.3">CAM_MUX_SEL</text>
<text x="190.6" y="152.7">SPI0_CS0</text>
<text x="190.6" y="155.4">LAA_n79_Tx_EN_1V8</text>
<text x="197.9" y="152.7">[22]</text>
<text x="204.5" y="155.4">[17]</text>
<text x="66.4" y="159.6">[20]</text>
<text x="67.7" y="156.8">[19]</text>
<text x="69.9" y="159.6">DI_2_GPIO09</text>
<text x="71.3" y="156.8">FAN_TACH</text>
<text x="63.6" y="162.3">[17]</text>
<text x="65" y="167.8">[22]</text>
<text x="66.4" y="165">[20]</text>
<text x="67.2" y="162.3">M2B_POWER_OFF#</text>
<text x="68.6" y="167.8">I2C0_INT_GPIO12</text>
<text x="69.9" y="165">DI_3_GPIO11</text>
<text x="190.6" y="162.3">SPI1_SCK</text>
<text x="190.6" y="165">SPI1_MISO</text>
<text x="190.6" y="167.8">SPI1_MOSI</text>
<text x="198" y="162.3">[18]</text>
<text x="198.6" y="165">[18]</text>
<text x="198.6" y="167.8">[18]</text>
<text x="66.4" y="170.5">[20]</text>
<text x="67.7" y="173.3">[19]</text>
<text x="69.9" y="170.5">DI_4_GPIO13</text>
<text x="71.3" y="173.3">FAN_PWM</text>
<text x="190.6" y="170.5">SPI1_CS0</text>
<text x="190.6" y="173.3">M.2_WLAN_Tx_EN_1V8</text>
<text x="197.9" y="170.5">[18]</text>
<text x="205.9" y="173.3">[17]</text>
</g>
<g font-size="1.2">
<text x="106.7" y="18.9">111</text>
<text x="106.7" y="21.6">109</text>
<text x="160.1" y="18.9">6</text>
<text x="160.1" y="21.6">4</text>
<text x="106.7" y="25.7">117</text>
<text x="106.7" y="28.5">115</text>
<text x="160.1" y="24.4">18</text>
<text x="160.1" y="27.1">16</text>
<text x="160.1" y="29.8">12</text>
<text x="106.7" y="32.6">123</text>
<text x="106.7" y="35.3">121</text>
<text x="160.1" y="32.6">10</text>
<text x="160.1" y="36.7">5</text>
<text x="160.1" y="39.5">3</text>
<text x="106.7" y="42.2">193</text>
<text x="106.7" y="45">195</text>
<text x="106.7" y="47.7">197</text>
<text x="160.1" y="42.2">17</text>
<text x="160.1" y="45">15</text>
<text x="160.1" y="47.7">11</text>
<text x="106.7" y="50.4">199</text>
<text x="160.1" y="50.4">9</text>
<text x="106.7" y="57.3">220</text>
<text x="160.1" y="54.6">24</text>
<text x="160.1" y="57.3">22</text>
<text x="106.7" y="60">222</text>
<text x="106.7" y="62.8">224</text>
<text x="106.7" y="65.5">226</text>
<text x="160.1" y="60">36</text>
<text x="160.1" y="62.8">34</text>
<text x="160.1" y="65.5">30</text>
<text x="160.1" y="68.3">28</text>
<text x="106.7" y="72.4">188</text>
<text x="106.7" y="75.1">194</text>
<text x="106.7" y="77.9">186</text>
<text x="160.1" y="72.4">23</text>
<text x="160.1" y="75.1">21</text>
<text x="160.1" y="77.9">35</text>
<text x="106.7" y="80.6">184</text>
<text x="106.7" y="83.4">192</text>
<text x="160.1" y="80.6">33</text>
<text x="160.1" y="83.4">29</text>
<text x="106.7" y="86.1">190</text>
<text x="106.7" y="88.9">198</text>
<text x="160.1" y="86.1">27</text>
<text x="106.7" y="91.6">196</text>
<text x="106.7" y="94.3">204</text>
<text x="160.1" y="90.2">42</text>
<text x="160.1" y="93">40</text>
<text x="160.1" y="95.7">48</text>
<text x="106.7" y="97.1">202</text>
<text x="160.1" y="98.4">46</text>
<text x="160.1" y="101.2">54</text>
<text x="106.7" y="103.9">219</text>
<text x="106.7" y="106.7">221</text>
<text x="160.1" y="103.9">52</text>
<text x="160.1" y="106.7">60</text>
<text x="106.7" y="109.4">223</text>
<text x="106.7" y="112.1">225</text>
<text x="160.1" y="109.4">58</text>
<text x="160.1" y="112.1">66</text>
<text x="106.7" y="114.9">227</text>
<text x="106.7" y="117.6">229</text>
<text x="160.1" y="114.9">64</text>
<text x="160.1" y="121.7">116</text>
<text x="160.1" y="124.5">114</text>
<text x="237.3" y="121.8">VDD_3V3_SYS</text>
<text x="160.1" y="127.3">122</text>
<text x="160.1" y="130">120</text>
<text x="106.7" y="136.9">118</text>
<text x="107.4" y="134.1">87</text>
<text x="160.1" y="134.1">213</text>
<text x="160.1" y="136.9">215</text>
<text x="106.7" y="139.6">124</text>
<text x="106.7" y="142.3">126</text>
<text x="160.1" y="143.7">91</text>
<text x="106.7" y="145.1">127</text>
<text x="106.7" y="147.8">128</text>
<text x="160.1" y="146.4">93</text>
<text x="160.1" y="149.2">89</text>
<text x="106.7" y="150.6">130</text>
<text x="106.7" y="153.3">206</text>
<text x="160.1" y="151.9">95</text>
<text x="160.1" y="154.7">97</text>
<text x="106.7" y="156">208</text>
<text x="106.7" y="158.8">211</text>
<text x="106.7" y="161.5">212</text>
<text x="160.1" y="161.5">106</text>
<text x="106.7" y="164.3">216</text>
<text x="106.7" y="167">218</text>
<text x="160.1" y="164.3">108</text>
<text x="160.1" y="167">104</text>
<text x="106.7" y="169.8">228</text>
<text x="106.7" y="172.5">230</text>
<text x="160.1" y="169.8">110</text>
<text x="160.1" y="172.5">112</text>
<text x="227" y="203">Size:</text>
<text x="232.5" y="203">Document Number:</text>
<text x="245.4" y="199.3">Title:</text>
<text x="268.1" y="203">Rev:</text>
<text x="227" y="206.6">Draw By: Junqing.Xin</text>
<text x="241.4" y="206.6">Date: Wednesday, October 11, 2023</text>
<text x="266.1" y="206.6">Sheet:</text>
<text x="272" y="206.6">of 23</text>
</g>
<g font-size="1.2" fill="#004080">
<text x="110.4" y="19.8">USB0_D_P</text>
<text x="110.4" y="22.5">USB0_D_N</text>
<text x="151.9" y="22.5">CSI0_D0_N</text>
<text x="152" y="19.8">CSI0_D0_P</text>
<text x="110.4" y="26.6">USB1_D_P</text>
<text x="110.4" y="29.4">USB1_D_N</text>
<text x="151.9" y="28">CSI0_D1_N</text>
<text x="152" y="25.3">CSI0_D1_P</text>
<text x="110.4" y="33.5">USB2_D_P</text>
<text x="151.1" y="33.5">CSI0_CLK_N</text>
<text x="151.2" y="30.7">CSI0_CLK_P</text>
<text x="110.4" y="36.2">USB2_D_N</text>
<text x="151.9" y="40.3">CSI1_D0_N</text>
<text x="152" y="37.6">CSI1_D0_P</text>
<text x="110.4" y="43.1">I2S0_DOUT</text>
<text x="110.4" y="45.8">I2S0_DIN</text>
<text x="151.9" y="45.8">CSI1_D1_N</text>
<text x="152" y="43.1">CSI1_D1_P</text>
<text x="110.4" y="48.6">I2S0_FS</text>
<text x="110.4" y="51.3">I2S0_SCLK</text>
<text x="146.6" y="51.3">(CSI1_CLK) RSVD_N</text>
<text x="146.6" y="48.6">(CSI1_CLK) RSVD_P</text>
<text x="110.4" y="58.2">I2S1_DOUT</text>
<text x="151.9" y="58.2">CSI2_D0_N</text>
<text x="152" y="55.5">CSI2_D0_P</text>
<text x="110.4" y="60.9">I2S1_DIN</text>
<text x="110.4" y="63.7">I2S1_FS</text>
<text x="151.9" y="63.7">CSI2_D1_N</text>
<text x="152" y="60.9">CSI2_D1_P</text>
<text x="110.4" y="66.4">I2S1_SCLK</text>
<text x="151.1" y="69.2">CSI2_CLK_N</text>
<text x="151.2" y="66.4">CSI2_CLK_P</text>
<text x="110.4" y="73.3">GBE_LED_LINK</text>
<text x="110.4" y="76">GBE_LED_ACT</text>
<text x="151.9" y="76">CSI3_D0_N</text>
<text x="152" y="73.3">CSI3_D0_P</text>
<text x="110.4" y="78.7">GBE_MDI0_P</text>
<text x="110.4" y="81.5">GBE_MDI0_N</text>
<text x="151.9" y="81.5">CSI3_D1_N</text>
<text x="152" y="78.7">CSI3_D1_P</text>
<text x="110.4" y="84.2">GBE_MDI1_P</text>
<text x="110.4" y="87">GBE_MDI1_N</text>
<text x="110.4" y="89.7">GBE_MDI2_P</text>
<text x="151.1" y="87">CSI3_CLK_N</text>
<text x="151.2" y="84.2">CSI3_CLK_P</text>
<text x="110.4" y="92.5">GBE_MDI2_N</text>
<text x="110.4" y="95.2">GBE_MDI3_P</text>
<text x="143.5" y="93.9">CSI4_D2_N/PCIE2_RX0_N</text>
<text x="143.7" y="91.1">CSI4_D2_P/PCIE2_RX0_P</text>
<text x="110.4" y="98">GBE_MDI3_N</text>
<text x="143.6" y="99.3">CSI4_D0_N/PCIE2_TX0_N</text>
<text x="143.8" y="96.6">CSI4_D0_P/PCIE2_TX0_P</text>
<text x="110.4" y="104.8">SDMMC_DAT0/PCIE2_RST*</text>
<text x="110.4" y="107.6">SDMMC_DAT1/PCIE2_CLKREQ*</text>
<text x="134.8" y="107.6">CSI4_D1_P/PCIE2_RX1_P(PCIE3_RX0_P)</text>
<text x="142.7" y="104.8">CSI4_CLK_N/PCIE2_CLK_N</text>
<text x="142.9" y="102.1">CSI4_CLK_P/PCIE2_CLK_P</text>
<text x="110.4" y="110.3">SDMMC_DAT2/PCIE3_RST*</text>
<text x="110.4" y="113">SDMMC_DAT3/PCIE3_CLKREQ*</text>
<text x="134.6" y="110.3">CSI4_D1_N/PCIE2_RX1_N(PCIE3_RX0_N)</text>
<text x="135" y="113">CSI4_D3_P/PCIE2_TX1_P(PCIE3_TX0_P)</text>
<text x="110.4" y="115.8">SDMMC_CMD/PCIE3_CLK_N</text>
<text x="110.4" y="118.5">SDMMC_CLK/PCIE3_CLK_P</text>
<text x="134.7" y="115.8">CSI4_D3_N/PCIE2_TX1_N(PCIE3_TX0_N)</text>
<text x="150.5" y="125.4">CAM0_PWDN</text>
<text x="151" y="122.6">CAM0_MCLK</text>
<text x="150.5" y="130.9">CAM1_PWDN</text>
<text x="151" y="128.1">CAM1_MCLK</text>
<text x="110.4" y="135">GPIO00 (USB_VBUS_EN0)</text>
<text x="110.4" y="137.8">GPIO01 (CLK)</text>
<text x="150" y="137.8">CAM_I2C_SDA</text>
<text x="150.2" y="135">CAM_I2C_SCL</text>
<text x="110.4" y="140.5">GPIO02</text>
<text x="110.4" y="143.2">GPIO03</text>
<text x="110.4" y="146">GPIO04</text>
<text x="110.4" y="148.7">GPIO05</text>
<text x="152.1" y="147.3">SPI0_MISO</text>
<text x="152.6" y="144.6">SPI0_SCK</text>
<text x="110.4" y="151.5">GPIO06</text>
<text x="110.4" y="154.2">GPIO07 (PWM)</text>
<text x="152.1" y="150.1">SPI0_MOSI</text>
<text x="152.8" y="152.8">SPI0_CS0</text>
<text x="152.8" y="155.6">SPI0_CS1</text>
<text x="110.4" y="156.9">GPIO08 (SDMMC_CD)</text>
<text x="110.4" y="159.7">GPIO09 (AUD_MCLK)</text>
<text x="110.4" y="162.4">GPIO10</text>
<text x="110.4" y="165.2">GPIO11 (CLK)</text>
<text x="110.4" y="167.9">GPIO12</text>
<text x="152.1" y="165.2">SPI1_MISO</text>
<text x="152.1" y="167.9">SPI1_MOSI</text>
<text x="152.6" y="162.4">SPI1_SCK</text>
<text x="110.4" y="170.6">GPIO13 (PWM)</text>
<text x="110.4" y="173.4">GPIO14 (PWM)</text>
<text x="152.8" y="170.6">SPI1_CS0</text>
<text x="152.8" y="173.4">SPI1_CS1</text>
</g>
<g font-size="1.2" fill="#800000">
<text x="86.4" y="108.1">R0402</text>
<text x="94.6" y="108.1">5%</text>
<text x="242.7" y="131.4">1%</text>
<text x="248.2" y="131.4">1%</text>
<text x="242.7" y="132.8">R0402</text>
<text x="248.2" y="132.8">R0402</text>
<text x="109.7" y="178.1">con_sodimm_260_smt_0d5_sd_80888_600_c</text>
<text x="228.3" y="204.6">C</text>
<text x="245.5" y="204.1">03 SODIMM Connector 2/3</text>
<text x="269.5" y="204.6">V1.2</text>
<text x="270.3" y="206.6">3</text>
</g>
<g font-size="1">
<text x="28.8" y="1">5</text>
<text x="83.7" y="1">4</text>
<text x="138.5" y="1">3</text>
<text x="193.4" y="1">2</text>
<text x="248.2" y="1">1</text>
<text x=".3" y="27.9">D</text>
<text x="276" y="27.9">D</text>
<text x=".3" y="79.4">C</text>
<text x="276" y="79.4">C</text>
<text x=".3" y="130.8">B</text>
<text x="276" y="130.8">B</text>
<text x=".3" y="182.2">A</text>
<text x="276" y="182.2">A</text>
<text x="28.8" y="208.1">5</text>
<text x="83.7" y="208.1">4</text>
<text x="138.5" y="208.1">3</text>
<text x="193.4" y="208.1">2</text>
<text x="248.2" y="208.1">1</text>
</g>
</svg>
